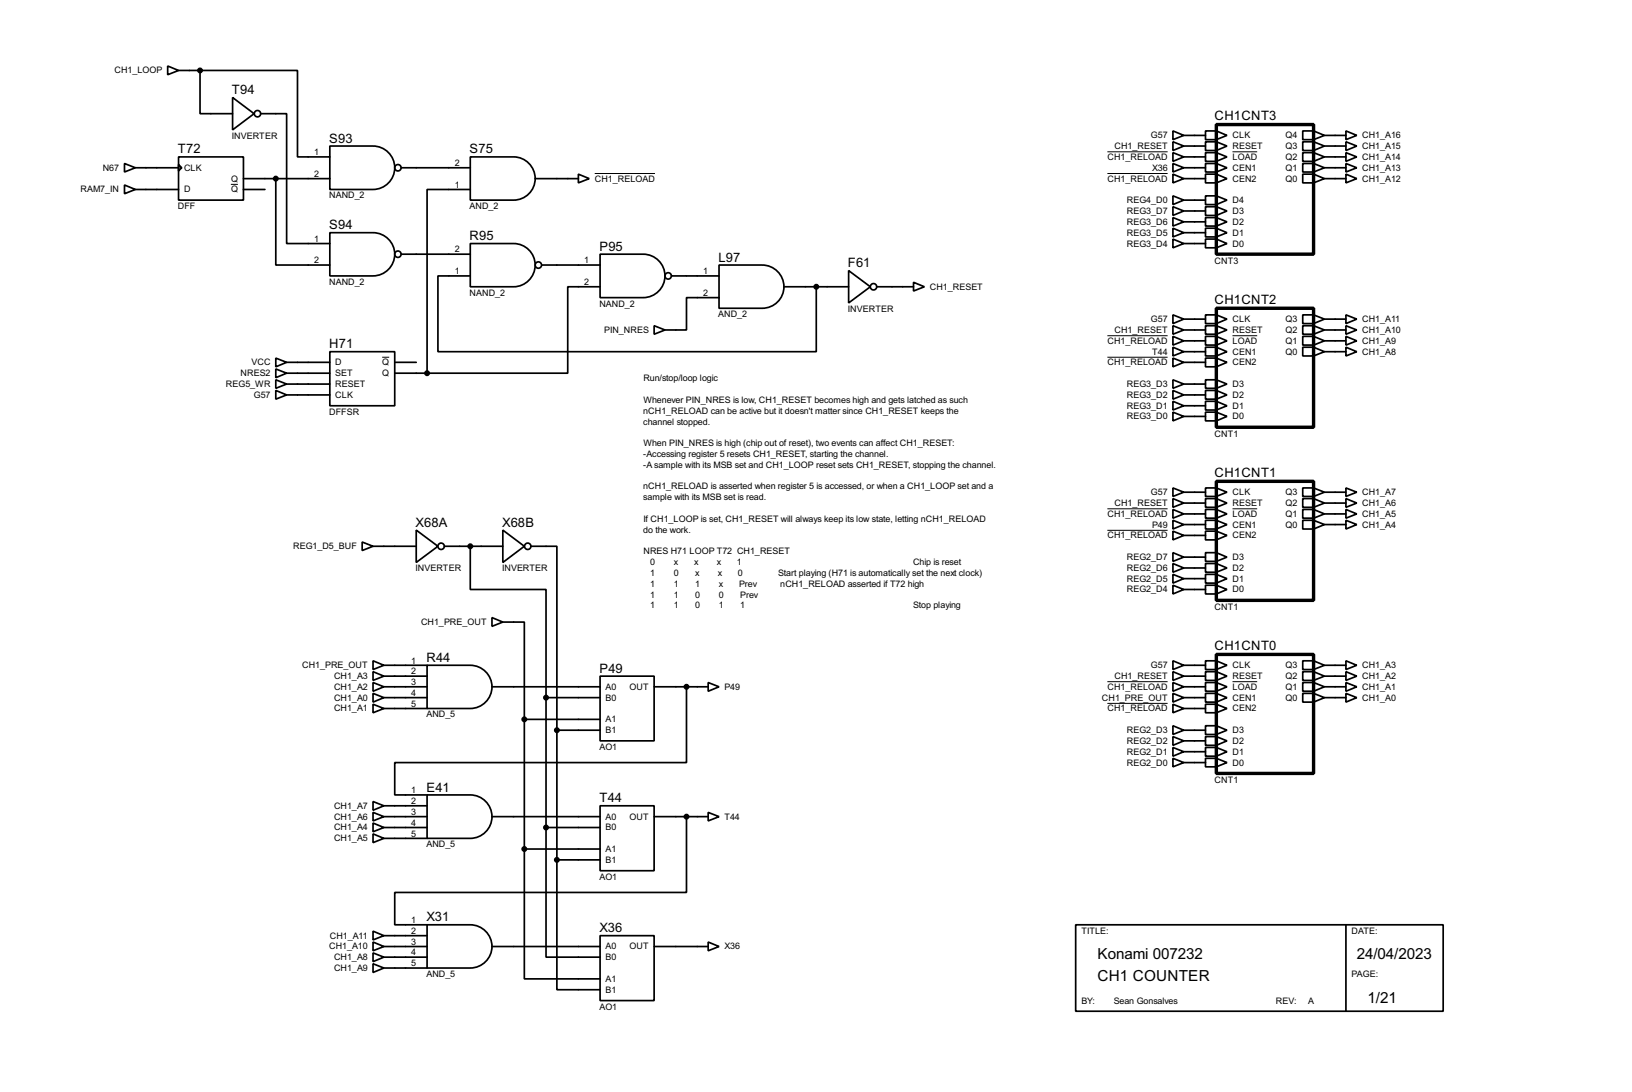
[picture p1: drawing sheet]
<svg xmlns="http://www.w3.org/2000/svg" width="383mm" height="256mm" viewBox="0 0 383 256" stroke-linecap="round" stroke-linejoin="round" font-family="sans-serif">
<g fill="none" stroke="#000" stroke-width=".4">
<path d="M39.4 15.5l2.6 1.1-2.6 1zM42 16.6h5M47 16.6h22.9v20.3h7.6M47 16.6v10.1h7.7M29.3 38.4l2.5 1-2.5 1zM31.8 39.4h10.2M42 36.9h15.2v10.1h-15.2zM42 38.7l.7 .7-.7 .8zM54.7 22.9l5 3.8-5 3.8zM61.3 26.7h6.1v30.5h10.1M77.5 34.3h10.2a5.1 5.1 0 0 1 5.1 5.1 5.1 5.1 0 0 1-5.1 5.1h-10.2zM94.3 39.4h16.2"/>
<path d="M110.5 36.9h10.2a5.1 5.1 0 0 1 5.1 5 5.1 5.1 0 0 1-5.1 5.1h-10.2zM275.6 33.3l2.6 1-2.6 1.1zM275.6 30.8l2.6 1-2.6 1zM275.6 35.9l2.6 1-2.6 1zM275.6 38.4l2.6 1-2.6 1zM278.2 39.4h5.1M278.2 36.9h5.1M278.2 34.3h5.1M278.2 31.8h5.1M283.3 30.8h2.5l2.5 1-2.5 1h-2.5zM283.3 33.3h2.5l2.5 1-2.5 1.1h-2.5zM283.3 35.9h2.5l2.5 1-2.5 1h-2.5z"/>
<path d="M283.3 38.4h2.5l2.5 1-2.5 1h-2.5zM285.8 30.8v2M285.8 33.3v2.1M285.8 35.9v2M285.8 38.4v2M306.1 38.4h2.6l2.5 1-2.5 1h-2.6zM306.1 35.9h2.6l2.5 1-2.5 1h-2.6zM306.1 33.3h2.6l2.5 1-2.5 1.1h-2.6zM306.1 30.8h2.6l2.5 1-2.5 1h-2.6zM308.7 30.8v2M308.7 33.3v2.1M308.7 35.9v2"/>
<path d="M308.7 38.4v2M311.2 39.4h5.1M311.2 36.9h5.1M311.2 34.3h5.1M311.2 31.8h5.1M316.3 38.4l2.5 1-2.5 1zM316.3 35.9l2.5 1-2.5 1zM316.3 33.3l2.5 1-2.5 1.1zM316.3 30.8l2.5 1-2.5 1zM29.3 43.5l2.5 1-2.5 1zM31.8 44.5h10.2M57.2 44.5h5.1"/>
<path d="M57.2 42h20.3M64.8 42v20.3h12.7M77.5 54.7h10.2a5.1 5.1 0 0 1 5.1 5 5.1 5.1 0 0 1-5.1 5.1h-10.2zM94.3 59.7h16.2M110.5 57.2h10.2a5.1 5.1 0 0 1 5.1 5.1 5.1 5.1 0 0 1-5.1 5.1h-10.2zM110.5 44.5h-10.1v43.2M125.8 42h10.1M135.9 40.9l2.6 1.1-2.6 1zM141 59.7h10.2a5.1 5.1 0 0 1 5.1 5.1 5.1 5.1 0 0 1-5.1 5.1h-10.2zM275.6 48.6l2.6 1-2.6 1zM275.6 51.1l2.6 1-2.6 1zM275.6 53.6l2.6 1.1-2.6 1z"/>
<path d="M275.6 56.2l2.6 1-2.6 1zM275.6 40.9l2.6 1.1-2.6 1zM275.6 46l2.6 1-2.6 1.1zM278.2 42h5.1M278.2 49.6h5.1M278.2 52.1h5.1M278.2 54.7h5.1M278.2 57.2h5.1M278.2 47h5.1M283.3 40.9h2.5l2.5 1.1-2.5 1h-2.5zM283.3 48.6h2.5l2.5 1-2.5 1h-2.5zM283.3 51.1h2.5l2.5 1-2.5 1h-2.5z"/>
<path d="M283.3 53.6h2.5l2.5 1.1-2.5 1h-2.5zM283.3 56.2h2.5l2.5 1-2.5 1h-2.5zM283.3 46h2.5l2.5 1-2.5 1.1h-2.5zM285.8 40.9v2.1M285.8 46v2.1M285.8 48.6v2M285.8 51.1v2M285.8 53.6v2.1M285.8 56.2v2M306.1 40.9h2.6l2.5 1.1-2.5 1h-2.6zM308.7 40.9v2.1M311.2 42h5.1"/>
<path d="M316.3 40.9l2.5 1.1-2.5 1zM110.5 64.8h-7.6v17.8h88.9v-15.2M127.3 62.3h13.7M141 67.4h-7.6v20.3h-33M153.7 76.5l2.6 1-2.6 1zM157.8 64.8h11.2M169 62.3h10.1a5.1 5.1 0 0 1 5.1 5 5.1 5.1 0 0 1-5.1 5.1h-10.1zM169 69.9h-7.7v7.6h-5M184.2 67.4h15.2M199.4 63.6l5.1 3.8-5.1 3.8zM206 67.4h8.7M214.7 66.3l2.5 1.1-2.5 1z"/>
<path d="M275.6 74l2.6 1-2.6 1zM275.6 76.5l2.6 1-2.6 1zM275.6 79l2.6 1.1-2.6 1zM278.2 75h5.1M278.2 77.5h5.1M283.3 74h2.5l2.5 1-2.5 1h-2.5zM283.3 76.5h2.5l2.5 1-2.5 1h-2.5zM283.3 79h2.5l2.5 1.1-2.5 1h-2.5zM285.8 74v2M285.8 76.5v2M285.8 79v2.1M306.1 79h2.6l2.5 1.1-2.5 1h-2.6z"/>
<path d="M306.1 76.5h2.6l2.5 1-2.5 1h-2.6zM306.1 74h2.6l2.5 1-2.5 1h-2.6zM308.7 74v2M308.7 76.5v2M308.7 79v2.1M311.2 75h5.1M311.2 77.5h5.1M316.3 79l2.5 1.1-2.5 1zM316.3 76.5l2.5 1-2.5 1zM316.3 74l2.5 1-2.5 1zM64.8 91.7l2.6 1.1-2.6 1zM64.8 84.1l2.6 1-2.6 1.1z"/>
<path d="M64.8 86.7l2.6 1-2.6 1zM64.8 89.2l2.6 1-2.6 1zM67.4 85.1h10.1M67.4 90.2h10.1M67.4 92.8h10.1M67.4 87.7h10.1M77.5 82.6h15.3v12.7h-15.3zM92.8 85.1h5M92.8 87.7h7.6M275.6 84.1l2.6 1-2.6 1.1zM275.6 81.6l2.6 1-2.6 1zM275.6 89.2l2.6 1-2.6 1z"/>
<path d="M275.6 91.7l2.6 1.1-2.6 1zM275.6 94.3l2.6 1-2.6 1zM275.6 96.8l2.6 1-2.6 1.1zM278.2 82.6h5.1M278.2 80.1h5.1M278.2 85.1h5.1M278.2 90.2h5.1M278.2 92.8h5.1M278.2 95.3h5.1M278.2 97.8h5.1M283.3 89.2h2.5l2.5 1-2.5 1h-2.5zM283.3 91.7h2.5l2.5 1.1-2.5 1h-2.5z"/>
<path d="M283.3 94.3h2.5l2.5 1-2.5 1h-2.5zM283.3 96.8h2.5l2.5 1-2.5 1.1h-2.5zM283.3 81.6h2.5l2.5 1-2.5 1h-2.5zM283.3 84.1h2.5l2.5 1-2.5 1.1h-2.5zM285.8 81.6v2M285.8 84.1v2.1M285.8 89.2v2M285.8 91.7v2.1M285.8 94.3v2M285.8 96.8v2.1M306.1 81.6h2.6l2.5 1-2.5 1h-2.6zM308.7 81.6v2"/>
<path d="M311.2 82.6h5.1M311.2 80.1h5.1M316.3 81.6l2.5 1-2.5 1zM275.6 117.1l2.6 1.1-2.6 1zM275.6 114.6l2.6 1-2.6 1zM275.6 119.7l2.6 1-2.6 1zM278.2 118.2h5.1M278.2 115.6h5.1M283.3 114.6h2.5l2.5 1-2.5 1h-2.5zM283.3 117.1h2.5l2.5 1.1-2.5 1h-2.5zM283.3 119.7h2.5l2.5 1-2.5 1h-2.5zM285.8 114.6v2"/>
<path d="M285.8 117.1v2.1M285.8 119.7v2M306.1 119.7h2.6l2.5 1-2.5 1h-2.6zM306.1 117.1h2.6l2.5 1.1-2.5 1h-2.6zM306.1 114.6h2.6l2.5 1-2.5 1h-2.6zM308.7 114.6v2M308.7 117.1v2.1M308.7 119.7v2M311.2 118.2h5.1M311.2 115.6h5.1M316.3 119.7l2.5 1-2.5 1zM316.3 117.1l2.5 1.1-2.5 1z"/>
<path d="M316.3 114.6l2.5 1-2.5 1zM85.1 127.3l2.6 1-2.6 1zM87.7 128.3h10.1M97.8 124.5l5.1 3.8-5.1 3.8zM104.4 128.3h13.8M110.5 128.3v10.2h17.8v25.4M118.2 124.5l5 3.8-5 3.8zM124.8 128.3h6.1v43.2M275.6 129.8l2.6 1.1-2.6 1zM275.6 132.4l2.6 1-2.6 1zM275.6 134.9l2.6 1-2.6 1.1zM275.6 137.5l2.6 1-2.6 1z"/>
<path d="M275.6 124.8l2.6 1-2.6 1zM275.6 122.2l2.6 1-2.6 1.1zM278.2 123.2h5.1M278.2 120.7h5.1M278.2 130.9h5.1M278.2 133.4h5.1M278.2 135.9h5.1M278.2 138.5h5.1M278.2 125.8h5.1M283.3 122.2h2.5l2.5 1-2.5 1.1h-2.5zM283.3 124.8h2.5l2.5 1-2.5 1h-2.5zM283.3 129.8h2.5l2.5 1.1-2.5 1h-2.5z"/>
<path d="M283.3 132.4h2.5l2.5 1-2.5 1h-2.5zM283.3 134.9h2.5l2.5 1-2.5 1.1h-2.5zM283.3 137.5h2.5l2.5 1-2.5 1h-2.5zM285.8 122.2v2.1M285.8 124.8v2M285.8 129.8v2.1M285.8 132.4v2M285.8 134.9v2.1M285.8 137.5v2M306.1 122.2h2.6l2.5 1-2.5 1.1h-2.6zM308.7 122.2v2.1M311.2 123.2h5.1"/>
<path d="M311.2 120.7h5.1M316.3 122.2l2.5 1-2.5 1.1zM87.7 155.2l2.5 1.1-2.5 1zM87.7 157.8l2.5 1-2.5 1zM90.2 156.3h10.2M90.2 158.8h10.2M100.4 156.3h10.1a5.1 5.1 0 0 1 5.1 5 5.1 5.1 0 0 1-5.1 5.1h-10.1zM115.6 145.1l2.6 1-2.6 1zM118.2 146.1h5v22.9M141 158.8h12.7v15.2h-12.7zM275.6 155.2l2.6 1.1-2.6 1zM275.6 157.8l2.6 1-2.6 1z"/>
<path d="M278.2 156.3h5.1M278.2 158.8h5.1M283.3 155.2h2.5l2.5 1.1-2.5 1h-2.5zM283.3 157.8h2.5l2.5 1-2.5 1h-2.5zM285.8 155.2v2.1M285.8 157.8v2M306.1 157.8h2.6l2.5 1-2.5 1h-2.6zM306.1 155.2h2.6l2.5 1.1-2.5 1h-2.6zM308.7 155.2v2.1M308.7 157.8v2M311.2 156.3h5.1M311.2 158.8h5.1"/>
<path d="M316.3 157.8l2.5 1-2.5 1zM316.3 155.2l2.5 1.1-2.5 1zM87.7 165.4l2.5 1-2.5 1zM87.7 162.9l2.5 1-2.5 1zM87.7 160.3l2.5 1-2.5 1.1zM90.2 161.3h10.2M90.2 166.4h10.2M90.2 163.9h10.2M115.6 161.3h25.4M123.2 169h17.8M123.2 169v30.4M128.3 163.9h12.7"/>
<path d="M128.3 163.9v30.5M130.9 171.5h10.1M130.9 171.5v30.5M153.7 161.3h12.7M161.3 161.3v17.8h-68.5v7.6h7.6M166.4 160.3l2.6 1-2.6 1.1zM275.6 170.5l2.6 1-2.6 1zM275.6 173l2.6 1-2.6 1.1zM275.6 175.6l2.6 1-2.6 1zM275.6 178.1l2.6 1-2.6 1zM275.6 162.9l2.6 1-2.6 1zM275.6 165.4l2.6 1-2.6 1z"/>
<path d="M275.6 160.3l2.6 1-2.6 1.1zM278.2 161.3h5.1M278.2 166.4h5.1M278.2 163.9h5.1M278.2 171.5h5.1M278.2 174h5.1M278.2 176.6h5.1M278.2 179.1h5.1M283.3 160.3h2.5l2.5 1-2.5 1.1h-2.5zM283.3 162.9h2.5l2.5 1-2.5 1h-2.5zM283.3 165.4h2.5l2.5 1-2.5 1h-2.5zM283.3 170.5h2.5l2.5 1-2.5 1h-2.5z"/>
<path d="M283.3 173h2.5l2.5 1-2.5 1.1h-2.5zM283.3 175.6h2.5l2.5 1-2.5 1h-2.5zM283.3 178.1h2.5l2.5 1-2.5 1h-2.5zM285.8 160.3v2.1M285.8 162.9v2M285.8 165.4v2M285.8 170.5v2M285.8 173v2.1M285.8 175.6v2M285.8 178.1v2M306.1 162.9h2.6l2.5 1-2.5 1h-2.6zM306.1 160.3h2.6l2.5 1-2.5 1.1h-2.6z"/>
<path d="M308.7 160.3v2.1M308.7 162.9v2M311.2 161.3h5.1M311.2 163.9h5.1M316.3 162.9l2.5 1-2.5 1zM316.3 160.3l2.5 1-2.5 1.1zM87.7 188.3l2.5 1-2.5 1zM87.7 190.8l2.5 1-2.5 1zM87.7 193.3l2.5 1.1-2.5 1zM87.7 195.9l2.5 1-2.5 1zM90.2 191.8h10.2M90.2 189.3h10.2"/>
<path d="M90.2 194.4h10.2M90.2 196.9h10.2M100.4 186.7h10.1a5.1 5.1 0 0 1 5.1 5.1 5.1 5.1 0 0 1-5.1 5.1h-10.1zM115.6 191.8h25.4M123.2 199.4v30.5h17.8M123.2 199.4h17.8M128.3 194.4v30.4h12.7M128.3 194.4h12.7M141 189.3h12.7v15.2h-12.7zM153.7 191.8h12.7M161.3 191.8v17.8h-68.5v7.6h7.6M166.4 190.8l2.6 1-2.6 1z"/>
<path d="M87.7 218.7l2.5 1.1-2.5 1zM90.2 219.8h10.2M100.4 217.2h10.1a5.1 5.1 0 0 1 5.1 5.1 5.1 5.1 0 0 1-5.1 5.1h-10.1zM130.9 202v30.5h10.1M130.9 202h10.1M141 219.8h12.7v15.2h-12.7zM252.8 217.2h86.3v20.3h-86.3zM316.3 217.2v20.3M87.7 226.4l2.5 1-2.5 1zM87.7 221.3l2.5 1-2.5 1zM87.7 223.8l2.5 1-2.5 1.1zM90.2 222.3h10.2"/>
<path d="M90.2 227.4h10.2M90.2 224.8h10.2M115.6 222.3h25.4M153.7 222.3h12.7M166.4 221.3l2.6 1-2.6 1z"/>
<circle cx="60.5" cy="26.7" r=".75"/>
<circle cx="93.5" cy="39.4" r=".75"/>
<circle cx="93.5" cy="59.7" r=".75"/>
<circle cx="126.5" cy="62.3" r=".75"/>
<circle cx="157" cy="64.8" r=".75"/>
<circle cx="205.2" cy="67.4" r=".75"/>
<circle cx="103.6" cy="128.3" r=".75"/>
<circle cx="124" cy="128.3" r=".75"/>
</g>
<g fill="none" stroke="#000" stroke-width=".23">
<path d="M260.2 35.7h14.2M289.6 35.7h5.8M54.3 43.3h1.6M139.8 40.8h14.1M260.2 40.8h14.2M260.2 78.9h14.2M289.6 78.9h5.8M89.8 83.9h1.7M260.2 83.9h14.2M260.2 119.5h14.2M289.6 119.5h5.8M260.2 124.6h14.2"/>
<path d="M260.2 160.1h14.2M260.2 165.2h14.2M289.6 160.1h5.8"/>
</g>
<g fill="#000" stroke="#000" stroke-width=".4">
<circle cx="47" cy="16.6" r=".5"/>
<circle cx="64.8" cy="42" r=".5"/>
<circle cx="191.8" cy="67.4" r=".5"/>
<circle cx="100.3" cy="87.7" r=".5"/>
<circle cx="110.5" cy="128.3" r=".5"/>
<circle cx="123.2" cy="169" r=".5"/>
<circle cx="128.3" cy="163.9" r=".5"/>
<circle cx="130.8" cy="171.5" r=".5"/>
<circle cx="161.3" cy="161.3" r=".5"/>
<circle cx="123.2" cy="199.4" r=".5"/>
<circle cx="128.3" cy="194.4" r=".5"/>
<circle cx="161.3" cy="191.8" r=".5"/>
<circle cx="130.8" cy="202" r=".5"/>
</g>
<path d="M285.8 29.3h22.9v30.4h-22.9zM285.8 72.4h22.9v28h-22.9zM285.8 113.1h22.9v27.9h-22.9zM285.8 153.7h22.9v28h-22.9z" fill="none" stroke="#000" stroke-width=".8"/>
<g font-size="4">
<text x="257.9" y="225.4">Konami 007232</text>
<text x="318.8" y="225.4">24/04/2023</text>
<text x="257.9" y="230.4">CH1 COUNTER</text>
<text x="321.4" y="235.5">1/21</text>
</g>
<g font-size="3.4">
<text x="54.5" y="22.1">T94</text>
<text x="285.4" y="28.2">CH1CNT3</text>
<text x="77.4" y="33.5">S93</text>
<text x="41.8" y="36">T72</text>
<text x="110.4" y="36">S75</text>
<text x="77.4" y="53.9">S94</text>
<text x="110.4" y="56.4">R95</text>
<text x="140.9" y="58.9">P95</text>
<text x="168.8" y="61.4">L97</text>
<text x="199.3" y="62.8">F61</text>
<text x="285.4" y="71.4">CH1CNT2</text>
<text x="77.4" y="81.8">H71</text>
<text x="285.4" y="112.1">CH1CNT1</text>
<text x="97.7" y="123.7">X68A</text>
<text x="118" y="123.7">X68B</text>
<text x="100.2" y="155.5">R44</text>
<text x="285.4" y="152.7">CH1CNT0</text>
<text x="140.9" y="158">P49</text>
<text x="100.2" y="185.9">E41</text>
<text x="140.9" y="188.5">T44</text>
<text x="100.2" y="216.4">X31</text>
<text x="140.9" y="219">X36</text>
</g>
<g font-size="2.4">
<text x="26.9" y="17.3">CH1_LOOP</text>
<text x="54.5" y="32.6">INVERTER</text>
<text x="261.9" y="35">CH1_RESET</text>
<text x="270.4" y="32.5">G57</text>
<text x="289.6" y="32.5">CLK</text>
<text x="289.6" y="35">RESET</text>
<text x="302.1" y="35">Q3</text>
<text x="302.1" y="32.5">Q4</text>
<text x="320.1" y="35">CH1_A15</text>
<text x="320.1" y="32.5">CH1_A16</text>
<text x="24.1" y="40.1">N67</text>
<text x="43.2" y="40.1">CLK</text>
<text x="73.8" y="36.4">1</text>
<text x="73.8" y="41.6">2</text>
<text x="106.9" y="39">2</text>
<text x="260.2" y="37.5">CH1_RELOAD</text>
<text x="270.7" y="40.1">X36</text>
<text x="289.6" y="37.5">LOAD</text>
<text x="289.6" y="40.1">CEN1</text>
<text x="302.1" y="40.1">Q1</text>
<text x="302.1" y="37.5">Q2</text>
<text x="320.1" y="40.1">CH1_A13</text>
<text x="320.1" y="37.5">CH1_A14</text>
<text x="18.9" y="45.2">RAM7_IN</text>
<text x="43.2" y="45.2">D</text>
<text x="54.3" y="42.7">Q</text>
<text x="54.3" y="45.2">Q</text>
<text x="77.3" y="46.6">NAND_2</text>
<text x="106.9" y="44.1">1</text>
<text x="139.8" y="42.7">CH1_RELOAD</text>
<text x="260.2" y="42.7">CH1_RELOAD</text>
<text x="264.8" y="47.7">REG4_D0</text>
<text x="289.6" y="42.7">CEN2</text>
<text x="289.6" y="47.7">D4</text>
<text x="302.1" y="42.7">Q0</text>
<text x="320.1" y="42.7">CH1_A12</text>
<text x="41.8" y="49.1">DFF</text>
<text x="110.3" y="49.1">AND_2</text>
<text x="264.8" y="50.2">REG3_D7</text>
<text x="264.8" y="52.8">REG3_D6</text>
<text x="289.6" y="50.2">D3</text>
<text x="289.6" y="52.8">D2</text>
<text x="73.8" y="56.8">1</text>
<text x="106.9" y="59.3">2</text>
<text x="264.8" y="55.4">REG3_D5</text>
<text x="264.8" y="57.9">REG3_D4</text>
<text x="289.6" y="55.4">D1</text>
<text x="289.6" y="57.9">D0</text>
<text x="73.8" y="61.9">2</text>
<text x="106.9" y="64.4">1</text>
<text x="137.3" y="61.9">1</text>
<text x="165.3" y="64.4">1</text>
<text x="285.4" y="62.1">CNT3</text>
<text x="77.3" y="66.9">NAND_2</text>
<text x="110.3" y="69.5">NAND_2</text>
<text x="137.3" y="67">2</text>
<text x="140.8" y="72">NAND_2</text>
<text x="165.3" y="69.5">2</text>
<text x="218.5" y="68.1">CH1_RESET</text>
<text x="168.8" y="74.5">AND_2</text>
<text x="199.2" y="73.3">INVERTER</text>
<text x="270.4" y="75.6">G57</text>
<text x="289.6" y="75.6">CLK</text>
<text x="302.1" y="75.6">Q3</text>
<text x="320.1" y="75.6">CH1_A11</text>
<text x="141.9" y="78.2">PIN_NRES</text>
<text x="260.2" y="80.8">CH1_RELOAD</text>
<text x="261.9" y="78.2">CH1_RESET</text>
<text x="270.7" y="83.3">T44</text>
<text x="289.6" y="78.2">RESET</text>
<text x="289.6" y="80.8">LOAD</text>
<text x="289.6" y="83.3">CEN1</text>
<text x="302.1" y="83.3">Q0</text>
<text x="302.1" y="80.8">Q1</text>
<text x="302.1" y="78.2">Q2</text>
<text x="320.1" y="83.3">CH1_A8</text>
<text x="320.1" y="80.8">CH1_A9</text>
<text x="320.1" y="78.2">CH1_A10</text>
<text x="56.5" y="88.4">NRES2</text>
<text x="59.1" y="85.8">VCC</text>
<text x="78.8" y="88.4">SET</text>
<text x="78.8" y="85.8">D</text>
<text x="89.8" y="85.8">Q</text>
<text x="89.8" y="88.4">Q</text>
<text x="151.2" y="89.6">Run/stop/loop logic</text>
<text x="260.2" y="85.8">CH1_RELOAD</text>
<text x="289.6" y="85.8">CEN2</text>
<text x="53.1" y="90.9">REG5_WR</text>
<text x="59.6" y="93.5">G57</text>
<text x="78.8" y="90.9">RESET</text>
<text x="78.8" y="93.5">CLK</text>
<text x="151.2" y="94.7">Whenever PIN_NRES is low, CH1_RESET becomes high and gets latched as such</text>
<text x="264.8" y="90.9">REG3_D3</text>
<text x="264.8" y="93.5">REG3_D2</text>
<text x="289.6" y="90.9">D3</text>
<text x="289.6" y="93.5">D2</text>
<text x="77.3" y="97.4">DFFSR</text>
<text x="151.2" y="97.2">nCH1_RELOAD can be active but it doesn't matter since CH1_RESET keeps the</text>
<text x="151.2" y="99.7">channel stopped.</text>
<text x="264.8" y="96">REG3_D1</text>
<text x="264.8" y="98.5">REG3_D0</text>
<text x="289.6" y="96">D1</text>
<text x="289.6" y="98.5">D0</text>
<text x="151.2" y="107.4">-Accessing register 5 resets CH1_RESET, starting the channel.</text>
<text x="151.2" y="104.8">When PIN_NRES is high (chip out of reset), two events can affect CH1_RESET:</text>
<text x="285.4" y="102.7">CNT1</text>
<text x="151.2" y="109.9">-A sample with its MSB set and CH1_LOOP reset sets CH1_RESET, stopping the channel.</text>
<text x="151.2" y="115">nCH1_RELOAD is asserted when register 5 is accessed, or when a CH1_LOOP set and a</text>
<text x="151.2" y="117.5">sample with its MSB set is read.</text>
<text x="261.9" y="118.9">CH1_RESET</text>
<text x="270.4" y="116.3">G57</text>
<text x="289.6" y="116.3">CLK</text>
<text x="289.6" y="118.9">RESET</text>
<text x="302.1" y="118.9">Q2</text>
<text x="302.1" y="116.3">Q3</text>
<text x="320.1" y="118.9">CH1_A6</text>
<text x="320.1" y="116.3">CH1_A7</text>
<text x="151.2" y="125.1">do the work.</text>
<text x="151.2" y="122.6">If CH1_LOOP is set, CH1_RESET will always keep its low state, letting nCH1_RELOAD</text>
<text x="260.2" y="121.4">CH1_RELOAD</text>
<text x="270.7" y="123.9">P49</text>
<text x="289.6" y="121.4">LOAD</text>
<text x="289.6" y="123.9">CEN1</text>
<text x="302.1" y="123.9">Q0</text>
<text x="302.1" y="121.4">Q1</text>
<text x="320.1" y="123.9">CH1_A4</text>
<text x="320.1" y="121.4">CH1_A5</text>
<text x="68.9" y="129">REG1_D5_BUF</text>
<text x="151.2" y="130.2">NRES H71 LOOP T72 CH1_RESET</text>
<text x="260.2" y="126.5">CH1_RELOAD</text>
<text x="264.8" y="131.6">REG2_D7</text>
<text x="289.6" y="126.5">CEN2</text>
<text x="289.6" y="131.6">D3</text>
<text x="97.6" y="134.2">INVERTER</text>
<text x="118" y="134.2">INVERTER</text>
<text x="152.8" y="132.8">0</text>
<text x="152.8" y="135.3">1</text>
<text x="152.8" y="137.8">1</text>
<text x="158.4" y="132.8">x</text>
<text x="158.4" y="135.3">0</text>
<text x="158.4" y="137.8">1</text>
<text x="163.1" y="132.8">x</text>
<text x="163.4" y="135.3">x</text>
<text x="163.4" y="137.8">1</text>
<text x="168.4" y="132.8">x</text>
<text x="168.7" y="135.3">x</text>
<text x="168.9" y="137.8">x</text>
<text x="173.2" y="132.8">1</text>
<text x="173.4" y="135.3">0</text>
<text x="173.7" y="137.8">Prev</text>
<text x="182.8" y="135.3">Start playing (H71 is automatically set the next clock)</text>
<text x="183.4" y="137.8">nCH1_RELOAD asserted if T72 high</text>
<text x="214.6" y="132.8">Chip is reset</text>
<text x="264.8" y="134.1">REG2_D6</text>
<text x="264.8" y="136.6">REG2_D5</text>
<text x="289.6" y="134.1">D2</text>
<text x="289.6" y="136.6">D1</text>
<text x="152.8" y="140.4">1</text>
<text x="152.8" y="142.9">1</text>
<text x="158.4" y="140.4">1</text>
<text x="158.4" y="142.9">1</text>
<text x="163.4" y="140.4">0</text>
<text x="163.4" y="142.9">0</text>
<text x="168.9" y="140.4">0</text>
<text x="168.9" y="142.9">1</text>
<text x="173.9" y="142.9">1</text>
<text x="173.9" y="140.4">Prev</text>
<text x="214.6" y="142.9">Stop playing</text>
<text x="264.8" y="139.2">REG2_D4</text>
<text x="285.4" y="143.3">CNT1</text>
<text x="289.6" y="139.2">D0</text>
<text x="98.9" y="146.8">CH1_PRE_OUT</text>
<text x="96.7" y="155.9">1</text>
<text x="71" y="157">CH1_PRE_OUT</text>
<text x="78.5" y="159.5">CH1_A3</text>
<text x="96.7" y="158.4">2</text>
<text x="96.7" y="160.9">3</text>
<text x="261.9" y="159.5">CH1_RESET</text>
<text x="270.4" y="157">G57</text>
<text x="289.6" y="157">CLK</text>
<text x="289.6" y="159.5">RESET</text>
<text x="302.1" y="159.5">Q2</text>
<text x="302.1" y="157">Q3</text>
<text x="320.1" y="159.5">CH1_A2</text>
<text x="320.1" y="157">CH1_A3</text>
<text x="78.5" y="167.1">CH1_A1</text>
<text x="78.5" y="164.6">CH1_A0</text>
<text x="78.5" y="162">CH1_A2</text>
<text x="96.7" y="163.5">4</text>
<text x="96.7" y="166">5</text>
<text x="142.3" y="164.6">B0</text>
<text x="142.3" y="162">A0</text>
<text x="147.9" y="162">OUT</text>
<text x="170.2" y="162">P49</text>
<text x="258.9" y="164.6">CH1_PRE_OUT</text>
<text x="260.2" y="167.1">CH1_RELOAD</text>
<text x="260.2" y="162">CH1_RELOAD</text>
<text x="289.6" y="162">LOAD</text>
<text x="289.6" y="164.6">CEN1</text>
<text x="289.6" y="167.1">CEN2</text>
<text x="302.1" y="164.6">Q0</text>
<text x="302.1" y="162">Q1</text>
<text x="320.1" y="164.6">CH1_A0</text>
<text x="320.1" y="162">CH1_A1</text>
<text x="100.2" y="168.5">AND_5</text>
<text x="142.3" y="169.7">A1</text>
<text x="142.3" y="172.2">B1</text>
<text x="264.8" y="172.2">REG2_D3</text>
<text x="289.6" y="172.2">D3</text>
<text x="140.8" y="176.1">AO1</text>
<text x="264.8" y="174.7">REG2_D2</text>
<text x="264.8" y="177.3">REG2_D1</text>
<text x="264.8" y="179.8">REG2_D0</text>
<text x="289.6" y="174.7">D2</text>
<text x="289.6" y="177.3">D1</text>
<text x="289.6" y="179.8">D0</text>
<text x="285.4" y="184">CNT1</text>
<text x="78.5" y="190">CH1_A7</text>
<text x="96.7" y="186.3">1</text>
<text x="96.7" y="188.9">2</text>
<text x="96.7" y="191.4">3</text>
<text x="78.5" y="192.5">CH1_A6</text>
<text x="78.5" y="195.1">CH1_A4</text>
<text x="78.5" y="197.6">CH1_A5</text>
<text x="96.7" y="194">4</text>
<text x="96.7" y="196.5">5</text>
<text x="142.3" y="195.1">B0</text>
<text x="142.3" y="192.5">A0</text>
<text x="147.9" y="192.5">OUT</text>
<text x="170.2" y="192.5">T44</text>
<text x="100.2" y="199">AND_5</text>
<text x="142.3" y="200.1">A1</text>
<text x="142.3" y="202.7">B1</text>
<text x="140.8" y="206.6">AO1</text>
<text x="77.5" y="220.5">CH1_A11</text>
<text x="96.7" y="216.8">1</text>
<text x="96.7" y="219.4">2</text>
<text x="96.7" y="221.9">3</text>
<text x="254.1" y="219.4">TITLE:</text>
<text x="317.6" y="219.4">DATE:</text>
<text x="77.3" y="223">CH1_A10</text>
<text x="78.5" y="225.5">CH1_A8</text>
<text x="96.7" y="224.4">4</text>
<text x="96.7" y="227">5</text>
<text x="142.3" y="225.5">B0</text>
<text x="142.3" y="223">A0</text>
<text x="147.9" y="223">OUT</text>
<text x="170.2" y="223">X36</text>
<text x="78.5" y="228.1">CH1_A9</text>
<text x="100.2" y="229.5">AND_5</text>
<text x="142.3" y="230.6">A1</text>
<text x="142.3" y="233.2">B1</text>
<text x="317.6" y="229.5">PAGE:</text>
<text x="140.8" y="237.1">AO1</text>
<text x="254.1" y="235.9">BY:</text>
<text x="261.7" y="235.9">Sean Gonsalves</text>
<text x="299.8" y="235.9">REV:</text>
<text x="307.4" y="235.9">A</text>
</g>
</svg>
